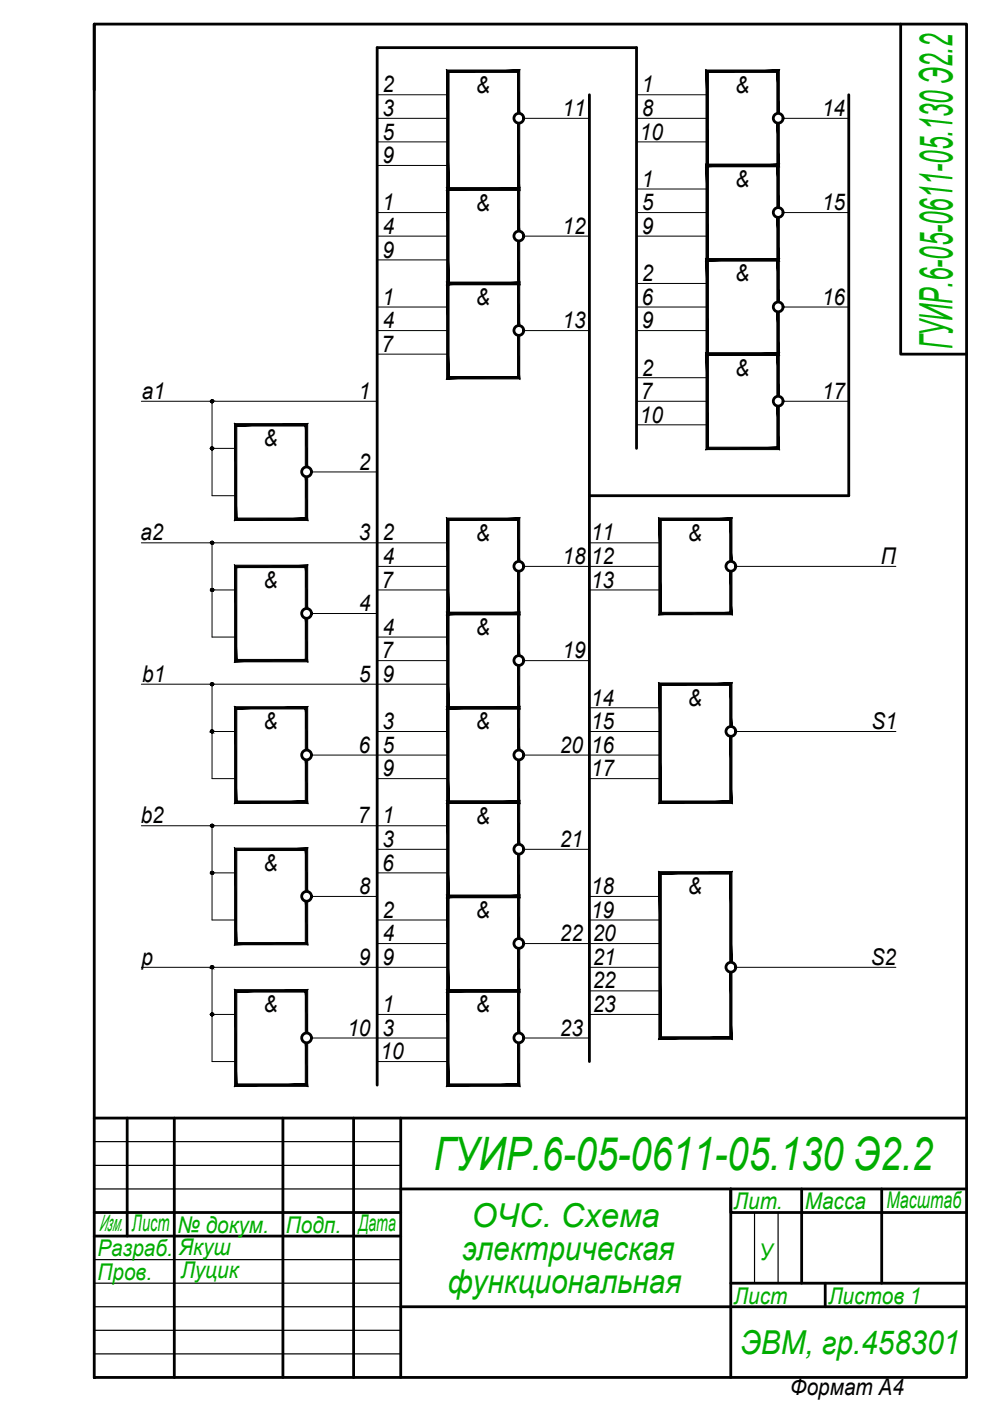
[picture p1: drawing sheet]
<svg xmlns="http://www.w3.org/2000/svg" width="210mm" height="297mm" viewBox="0 0 210 297" stroke-linecap="round" stroke-linejoin="round" font-family="sans-serif">
<!-- layer: 0 -->
<g fill="none" stroke="#000" stroke-width=".59">
<path d="M20 5.1h184.9v286.9h-184.9zM20 5.1v14M191 5.1v70h13.9M125 20.1v205M180 20.1v85h-55M135 95.1v-85h-55v220M20 237.1h184.9M27 237.1v25M37 237.1v54.9M60 237.1v54.9M75 237.1v54.9M85 237.1v54.9"/>
<path d="M20 257.1h65M85 252.1h119.9M170 252.1v20M186.9 252.1v20M204.9 257.1h-50v-5v39.9M20 262.1h65M85 277.1h119.9M154.9 272.1h50M175 272.1v5"/>
<circle cx="110" cy="25.1" r="1.04"/>
<circle cx="165" cy="25.1" r="1.04"/>
<circle cx="110" cy="50" r="1.04"/>
<circle cx="165" cy="45" r="1.04"/>
<circle cx="110" cy="70.1" r="1.04"/>
<circle cx="165" cy="65.1" r="1.04"/>
<circle cx="165" cy="85.1" r="1.04"/>
<circle cx="65" cy="100" r="1.04"/>
<circle cx="65" cy="130.1" r="1.04"/>
<circle cx="110" cy="120.1" r="1.04"/>
<circle cx="155" cy="120.1" r="1.04"/>
<circle cx="110" cy="140" r="1.04"/>
<circle cx="155" cy="155.1" r="1.04"/>
<circle cx="65" cy="160.1" r="1.04"/>
<circle cx="110" cy="160.1" r="1.04"/>
<circle cx="65" cy="190" r="1.04"/>
<circle cx="110" cy="180.1" r="1.04"/>
<circle cx="110" cy="200" r="1.04"/>
<circle cx="155" cy="205.1" r="1.04"/>
<circle cx="65" cy="220.1" r="1.04"/>
<circle cx="110" cy="220.1" r="1.04"/>
</g>
<path d="M20 242h65M20 247.1h65M20 252.1h65M160 257.1v15M165 257.1v15M20 267.1h65M20 272.1h65M20 277.1h65M20 282.1h65M20 287h65" fill="none" stroke="#000" stroke-width=".25"/>
<!-- layer: small -->
<g fill="none" stroke="#000" stroke-width=".21">
<path d="M80 20.1h15M80 25.1h15M80 30.1h15M80 35.1h15M111 25.1h14M135 20.1h14.9v5h-14.9M135 30.1h14.9M165.9 25.1h14.1M80 45.1h15M80 50.1h15M80 55.1h15M111 50.1h14"/>
<path d="M135 45.1h14.9M135 50.1h14.9M135 40.1h14.9M165.9 45.1h14.1M80 65.1h15M80 70.1h15M80 75.1h15M111 70.1h14M135 65.1h14.9M135 70.1h14.9M135 60.1h14.9M165.9 65.1h14.1"/>
<path d="M30 85.1h50M45 85.1v20h5M45 95.1h5M135 85.1h14.9M135 80.1h14.9M135 90.1h14.9M165.9 85.1h14.1M30 115.1h65M45 115.1v20h5M66 100.1h14M125 115.1h15M45 125.1h5"/>
<path d="M66 130.1h14M80 125.1h15M80 135.1h15M80 120.1h15M111 120.1h29M125 125.1h15M156 120.1h33.9M30 145.1h65M45 145.1v20h5M45 155.1h5M80 155.1h15M80 140.1h15"/>
<path d="M111 140.1h14M125 155.1h15M125 150.1h15M156 155.1h33.9M30 175.1h65M45 175.1v20h5M66 160.1h29M80 165.1h15M111 160.1h29M125 165.1h15M45 185.1h5M66 190.1h14"/>
<path d="M80 185.1h15M80 195.1h15M80 180.1h15M111 180.1h14M125 190.1h15M125 195.1h15M30 205.1h65M45 205.1v20h5M45 215.1h5M80 215.1h15M80 200.1h15M111 200.1h29"/>
<path d="M125 205.1h15M125 215.1h15M125 210.1h15M156 205.1h33.9M66 220.1h29M80 225.1h15M111 220.1h14"/>
<circle cx="45" cy="85.1" r=".32"/>
<circle cx="45" cy="95" r=".32"/>
<circle cx="45" cy="115.1" r=".32"/>
<circle cx="45" cy="125.1" r=".32"/>
<circle cx="45" cy="145" r=".32"/>
<circle cx="45" cy="155.1" r=".32"/>
<circle cx="45" cy="175.1" r=".32"/>
<circle cx="45" cy="185" r=".32"/>
<circle cx="45" cy="205.1" r=".32"/>
<circle cx="45" cy="215.1" r=".32"/>
</g>
<g fill="#000" stroke="#000" stroke-width=".21">
<path d="M44.9 84.8h.1zM44.9 94.8h.1zM44.9 114.8h.1zM44.9 124.8h.1zM44.9 144.8h.1zM44.9 154.8h.1zM44.9 174.8h.1zM44.9 184.8h.1zM44.9 204.8h.1zM44.9 214.8h.1z"/>
<path d="M44.9 84.8h.2zM44.9 84.8h.2z"/>
<path d="M44.9 85.4h.1zM44.9 85.4h.1z"/>
<path d="M44.9 94.8h.2zM44.8 94.8h.3z"/>
<path d="M44.9 95.4h.1zM44.9 95.4h.1z"/>
<path d="M44.8 84.8l.4 .1zM44.8 84.8l.4 .1z"/>
<path d="M44.8 85.4h.3zM44.8 85.4h.2z"/>
<path d="M44.8 94.8l.4 .1zM44.8 94.8l.4 .1z"/>
<path d="M44.8 95.4h.3zM44.8 95.4h.2z"/>
<path d="M44.8 84.9h.4zM44.7 84.9h.5z"/>
<path d="M44.8 85.3h.4zM44.8 85.3l.3 .1z"/>
<path d="M44.8 94.9h.4zM44.8 94.9h.4z"/>
<path d="M44.8 95.3h.4zM44.8 95.3l.3 .1z"/>
<path d="M44.7 84.9h.5zM44.7 84.9h.5z"/>
<path d="M44.7 84.9l.6 .1zM44.7 84.9l.6 .1z"/>
<path d="M44.7 85.2l.5 .1zM44.7 85.2l.5 .1z"/>
<path d="M44.7 85.3h.5zM44.7 85.3h.5z"/>
<path d="M44.7 94.9h.5zM44.7 94.9h.5z"/>
<path d="M44.7 94.9l.6 .1zM44.7 94.9l.6 .1z"/>
<path d="M44.7 95.2l.5 .1zM44.7 95.2l.5 .1z"/>
<path d="M44.7 95.3h.5zM44.7 95.3h.5z"/>
<path d="M44.7 85h.6zM44.7 85h.6z"/>
<path d="M44.7 85l.6 .1zM44.7 85l.6 .1z"/>
<path d="M44.7 85.1h.6zM44.7 85.1h.6z"/>
<path d="M44.7 85.1l.6 .1zM44.7 85.1l.6 .1z"/>
<path d="M44.7 85.2h.6zM44.7 85.2h.5z"/>
<path d="M44.7 95h.6zM44.7 95h.6z"/>
<path d="M44.7 95l.6 .1zM44.7 95l.6 .1z"/>
<path d="M44.7 95.1l.6 .1zM44.7 95.1l.6 .1z"/>
<path d="M44.7 95.2h.6zM44.7 95.2h.6z"/>
<path d="M44.7 95.2h.6zM44.7 95.2h.5z"/>
<path d="M44.9 114.8h.2zM44.8 114.8h.3z"/>
<path d="M44.9 115.4h.1zM44.9 115.4h.1z"/>
<path d="M44.8 114.8h.4zM44.8 114.8h.4z"/>
<path d="M44.8 115.3h.3zM44.8 115.3l.2 .1z"/>
<path d="M44.8 114.8l.4 .1zM44.8 114.8l.4 .1z"/>
<path d="M44.8 115.3h.4zM44.8 115.3h.3z"/>
<path d="M44.7 114.9h.5zM44.7 114.9h.5z"/>
<path d="M44.7 114.9l.6 .1zM44.7 114.9l.6 .1z"/>
<path d="M44.7 115.2l.5 .1zM44.7 115.2l.5 .1z"/>
<path d="M44.7 115.3h.5zM44.7 115.3h.5z"/>
<path d="M44.7 115h.6zM44.7 115h.6z"/>
<path d="M44.7 115l.6 .1zM44.7 115l.6 .1z"/>
<path d="M44.7 115.1h.6zM44.7 115.1h.6z"/>
<path d="M44.7 115.1l.6 .1zM44.7 115.1l.6 .1z"/>
<path d="M44.7 115.2h.6zM44.7 115.2h.5z"/>
<path d="M44.9 124.8h.2zM44.8 124.8h.3z"/>
<path d="M44.9 125.4h.1zM44.9 125.4h.1z"/>
<path d="M44.8 124.8h.4zM44.8 124.8h.4z"/>
<path d="M44.8 125.3h.3zM44.8 125.3l.2 .1z"/>
<path d="M44.8 124.8l.4 .1zM44.8 124.8l.4 .1z"/>
<path d="M44.8 125.3h.4zM44.8 125.3h.3z"/>
<path d="M44.7 124.9h.5zM44.7 124.9h.5z"/>
<path d="M44.7 124.9l.6 .1zM44.7 124.9l.6 .1z"/>
<path d="M44.7 125.3h.5zM44.7 125.3h.5z"/>
<path d="M44.7 125.3h.5zM44.7 125.3h.5z"/>
<path d="M44.7 125h.6zM44.7 125h.6z"/>
<path d="M44.7 125l.6 .1zM44.7 125l.6 .1z"/>
<path d="M44.7 125.1h.6zM44.7 125.1h.6z"/>
<path d="M44.7 125.1l.6 .1zM44.7 125.1l.6 .1z"/>
<path d="M44.7 125.2h.6zM44.7 125.2l.5 .1z"/>
<path d="M44.9 144.8h.2zM44.8 144.8h.3z"/>
<path d="M44.9 145.4h.1zM44.9 145.4h.1z"/>
<path d="M44.9 154.8h.2zM44.8 154.8h.3z"/>
<path d="M44.9 155.3h.1zM44.9 155.3l.1 .1z"/>
<path d="M44.8 144.8l.4 .1zM44.8 144.8l.4 .1z"/>
<path d="M44.8 145.4h.3zM44.8 145.4h.2z"/>
<path d="M44.8 154.8h.4zM44.8 154.8h.4z"/>
<path d="M44.8 155.3h.3zM44.8 155.3h.2z"/>
<path d="M44.8 144.9h.4zM44.8 144.9h.4z"/>
<path d="M44.8 145.3h.4zM44.8 145.3l.3 .1z"/>
<path d="M44.8 154.8l.4 .1zM44.8 154.8l.4 .1z"/>
<path d="M44.8 155.3h.4zM44.8 155.3h.3z"/>
<path d="M44.7 144.9h.5zM44.7 144.9h.5z"/>
<path d="M44.7 144.9l.6 .1zM44.7 144.9l.6 .1z"/>
<path d="M44.7 145.2l.5 .1zM44.7 145.2l.5 .1z"/>
<path d="M44.7 145.3h.5zM44.7 145.3h.5z"/>
<path d="M44.7 154.9h.5zM44.7 154.9h.5z"/>
<path d="M44.7 154.9l.6 .1zM44.7 154.9l.6 .1z"/>
<path d="M44.7 155.2l.5 .1zM44.7 155.2l.5 .1z"/>
<path d="M44.7 155.3h.5zM44.7 155.3h.5z"/>
<path d="M44.7 145h.6zM44.7 145h.6z"/>
<path d="M44.7 145l.6 .1zM44.7 145l.6 .1z"/>
<path d="M44.7 145.1h.6zM44.7 145.1h.6z"/>
<path d="M44.7 145.1l.6 .1zM44.7 145.1l.6 .1z"/>
<path d="M44.7 145.2h.6zM44.7 145.2h.5z"/>
<path d="M44.7 155h.6zM44.7 155h.6z"/>
<path d="M44.7 155l.6 .1zM44.7 155l.6 .1z"/>
<path d="M44.7 155.1h.6zM44.7 155.1h.6z"/>
<path d="M44.7 155.1l.6 .1zM44.7 155.1l.6 .1z"/>
<path d="M44.7 155.2h.6zM44.7 155.2h.5z"/>
<path d="M44.9 174.8h.2zM44.9 174.8h.2z"/>
<path d="M44.9 175.4h.1zM44.9 175.4h.1z"/>
<path d="M44.8 174.8h.4zM44.8 174.8h.4z"/>
<path d="M44.8 175.3h.3zM44.8 175.3l.2 .1z"/>
<path d="M44.8 174.8l.4 .1zM44.8 174.8l.4 .1z"/>
<path d="M44.8 175.3h.4zM44.8 175.3h.3z"/>
<path d="M44.7 174.9h.5zM44.7 174.9h.5z"/>
<path d="M44.7 174.9h.6zM44.7 174.9h.6z"/>
<path d="M44.7 175.2l.5 .1zM44.7 175.2l.5 .1z"/>
<path d="M44.7 175.3h.5zM44.7 175.3h.5z"/>
<path d="M44.7 174.9l.6 .1zM44.7 174.9l.6 .1z"/>
<path d="M44.7 175l.6 .1zM44.7 175l.6 .1z"/>
<path d="M44.7 175.1h.6zM44.7 175.1h.6z"/>
<path d="M44.7 175.1l.6 .1zM44.7 175.1l.6 .1z"/>
<path d="M44.7 175.2h.6zM44.7 175.2h.5z"/>
<path d="M44.9 184.8h.2zM44.8 184.8h.3z"/>
<path d="M44.9 185.4h.1zM44.9 185.4h.1z"/>
<path d="M44.8 184.8h.4zM44.8 184.8h.4z"/>
<path d="M44.8 185.3h.3zM44.8 185.3l.2 .1z"/>
<path d="M44.8 184.8l.4 .1zM44.8 184.8l.4 .1z"/>
<path d="M44.8 185.3h.4zM44.8 185.3h.3z"/>
<path d="M44.7 184.9h.5zM44.7 184.9h.5z"/>
<path d="M44.7 184.9l.6 .1zM44.7 184.9l.6 .1z"/>
<path d="M44.7 185.2l.5 .1zM44.7 185.2l.5 .1z"/>
<path d="M44.7 185.3h.5zM44.7 185.3h.5z"/>
<path d="M44.7 185h.6zM44.7 185h.6z"/>
<path d="M44.7 185l.6 .1zM44.7 185l.6 .1z"/>
<path d="M44.7 185.1h.6zM44.7 185.1h.6z"/>
<path d="M44.7 185.1l.6 .1zM44.7 185.1l.6 .1z"/>
<path d="M44.7 185.2h.6zM44.7 185.2h.5z"/>
<path d="M44.9 204.8h.2zM44.8 204.8h.3z"/>
<path d="M44.9 205.3h.1zM44.9 205.3l.1 .1z"/>
<path d="M44.9 214.8h.2zM44.8 214.8h.3z"/>
<path d="M44.9 215.4h.1zM44.9 215.4h.1z"/>
<path d="M44.8 204.8h.4zM44.8 204.8h.4z"/>
<path d="M44.8 205.3h.3zM44.8 205.3h.2z"/>
<path d="M44.8 214.8h.4zM44.8 214.8h.4z"/>
<path d="M44.8 215.3h.3zM44.8 215.3l.2 .1z"/>
<path d="M44.8 204.8l.4 .1zM44.8 204.8l.4 .1z"/>
<path d="M44.8 205.3h.4zM44.8 205.3h.3z"/>
<path d="M44.8 214.8l.4 .1zM44.8 214.8l.4 .1z"/>
<path d="M44.8 215.3h.4zM44.8 215.3h.3z"/>
<path d="M44.7 204.9h.5zM44.7 204.9h.5z"/>
<path d="M44.7 204.9l.6 .1zM44.7 204.9l.6 .1z"/>
<path d="M44.7 205.2l.5 .1zM44.7 205.2l.5 .1z"/>
<path d="M44.7 205.3h.5zM44.7 205.3h.5z"/>
<path d="M44.7 214.9h.5zM44.7 214.9h.5z"/>
<path d="M44.7 214.9l.6 .1zM44.7 214.9l.6 .1z"/>
<path d="M44.7 215.2l.5 .1zM44.7 215.2l.5 .1z"/>
<path d="M44.7 215.3h.5zM44.7 215.3h.5z"/>
<path d="M44.7 205h.6zM44.7 205h.6z"/>
<path d="M44.7 205l.6 .1zM44.7 205l.6 .1z"/>
<path d="M44.7 205.1h.6zM44.7 205.1h.6z"/>
<path d="M44.7 205.1l.6 .1zM44.7 205.1l.6 .1z"/>
<path d="M44.7 205.2h.6zM44.7 205.2h.5z"/>
<path d="M44.7 215h.6zM44.7 215h.6z"/>
<path d="M44.7 215l.6 .1zM44.7 215l.6 .1z"/>
<path d="M44.7 215.1h.6zM44.7 215.1h.6z"/>
<path d="M44.7 215.1l.6 .1zM44.7 215.1l.6 .1z"/>
<path d="M44.7 215.2h.6zM44.7 215.2h.5z"/>
</g>
<!-- layer: 0 -->
<g fill="#000" stroke="#000" stroke-width=".21">
<path d="M109.7 26.1l.5 14.2v-14.2zM109.7 26.1l.5 14.2-.5-.5zM94.7 40.3h15.5l-.5-.5zM94.7 40.3l.5-.5h14.5zM94.7 14.8v25.5l.5-.5zM94.7 14.8l.5 .6v24.4zM94.7 14.8l.5 .6 15-.6zM95.2 15.4l15-.6-.5 .6zM110.2 14.8l-.5 .6 .5 8.7zM109.7 15.4l.5 8.7h-.5z"/>
<path d="M164.7 26.1l.5 9.2v-9.2zM164.7 26.1l.5 9.2-.5-.5zM149.7 35.3h15.5l-.5-.5zM150.2 34.8h14.5l-15 .5zM149.7 14.8v20.5l.5-.5zM149.7 14.8l.5 .6v19.4zM149.7 14.8l.5 .6 15-.6zM150.2 15.4l15-.6-.5 .6zM165.2 14.8l-.5 .6 .5 8.7zM164.7 15.4l.5 8.7h-.5z"/>
<path d="M109.7 51.1l.5 9.3v-9.3zM109.7 51.1l.5 9.3-.5-.6zM94.7 60.4h15.5l-.5-.6zM94.7 60.4l.5-.6h14.5zM94.7 39.8v20.6l.5-.6zM94.7 39.8l.5 .5v19.5zM94.7 39.8l.5 .5 15-.5zM95.2 40.3l15-.5-.5 .5zM110.2 39.8l-.5 .5 .5 8.8zM109.7 40.3l.5 8.8h-.5z"/>
<path d="M164.7 46.1l.5 9.2v-9.2zM164.7 46.1l.5 9.2-.5-.5zM149.7 55.3h15.5l-.5-.5zM149.7 55.3l.5-.5h14.5zM149.7 34.8v20.5l.5-.5zM149.7 34.8l.5 .5v19.5zM149.7 34.8l.5 .5 15-.5zM150.2 35.3l15-.5-.5 .5zM165.2 34.8l-.5 .5 .5 8.8zM164.7 35.3l.5 8.8h-.5z"/>
<path d="M109.7 71.1l.5 9.2v-9.2zM109.7 71.1l.5 9.2-.5-.5zM94.7 80.3h15.5l-.5-.5zM94.7 80.3l.5-.5h14.5zM94.7 59.8v20.5l.5-.5zM94.7 59.8l.5 .6v19.4zM94.7 59.8l.5 .6 15-.6zM95.2 60.4l15-.6-.5 .6zM110.2 59.8l-.5 .6 .5 8.7zM109.7 60.4l.5 8.7h-.5z"/>
<path d="M164.7 66.1l.5 9.2v-9.2zM164.7 66.1l.5 9.2-.5-.5zM149.7 75.3h15.5l-.5-.5zM149.7 75.3l.5-.5h14.5zM149.7 54.8v20.5l.5-.5zM149.7 54.8l.5 .5v19.5zM149.7 54.8l.5 .5 15-.5zM150.2 55.3l15-.5-.5 .5zM164.7 55.3l.5 8.8v-9.3zM164.7 55.3l.5 8.8h-.5z"/>
<path d="M164.7 86.1l.5 9.2v-9.2zM164.7 86.1l.5 9.2-.5-.5zM149.7 95.3h15.5l-.5-.5zM150.2 94.8h14.5l-15 .5zM149.7 74.8v20.5l.5-.5zM149.7 74.8l.5 .5v19.5zM149.7 74.8l.5 .5 15-.5zM150.2 75.3l15-.5-.5 .5zM164.7 75.3l.5 8.8v-9.3zM164.7 75.3l.5 8.8h-.5z"/>
<path d="M64.7 101.1l.5 9.2v-9.2zM64.7 101.1l.5 9.2-.5-.5zM49.7 110.3h15.5l-.5-.5zM50.2 109.8h14.5l-15 .5zM49.7 89.8v20.5l.5-.5zM49.7 89.8l.5 .5v19.5zM49.7 89.8l.5 .5 15-.5zM50.2 90.3l15-.5-.5 .5zM65.2 89.8l-.5 .5 .5 8.7zM64.7 90.3l.5 8.7h-.5z"/>
<path d="M64.7 131.1l.5 9.2v-9.2zM64.7 131.1l.5 9.2-.5-.5zM49.7 140.3h15.5l-.5-.5zM50.2 139.8h14.5l-15 .5zM49.7 119.8v20.5l.5-.5zM49.7 119.8l.5 .5v19.5zM49.7 119.8l.5 .5 15-.5zM50.2 120.3l15-.5-.5 .5zM64.7 120.3l.5 8.8v-9.3zM64.7 120.3l.5 8.8h-.5z"/>
<path d="M109.7 121.1l.5 9.2v-9.2zM109.7 121.1l.5 9.2-.5-.5zM94.7 130.3h15.5l-.5-.5zM94.7 130.3l.5-.5h14.5zM94.7 109.8v20.5l.5-.5zM94.7 109.8l.5 .5v19.5zM94.7 109.8l.5 .5 15-.5zM95.2 110.3l15-.5-.5 .5zM110.2 109.8l-.5 .5 .5 8.8zM109.7 110.3l.5 8.8h-.5z"/>
<path d="M154.7 121.1l.5 9.2v-9.2zM154.7 121.1l.5 9.2-.5-.5zM139.7 130.3h15.5l-.5-.5zM139.7 130.3l.5-.5h14.5zM139.7 109.8v20.5l.5-.5zM139.7 109.8l.5 .5v19.5zM139.7 109.8l.5 .5 15-.5zM140.2 110.3l15-.5-.5 .5zM155.2 109.8l-.5 .5 .5 8.8zM154.7 110.3l.5 8.8h-.5z"/>
<path d="M109.7 141.1l.5 9.2v-9.2zM109.7 141.1l.5 9.2-.5-.5zM94.7 150.3h15.5l-.5-.5zM94.7 150.3l.5-.5h14.5zM94.7 129.8v20.5l.5-.5zM94.7 129.8l.5 .5v19.5zM94.7 129.8l.5 .5 15-.5zM95.2 130.3l15-.5-.5 .5zM110.2 129.8l-.5 .5 .5 8.8zM109.7 130.3l.5 8.8h-.5z"/>
<path d="M154.7 156.1l.5 14.2v-14.2zM154.7 156.1l.5 14.2-.5-.5zM139.7 170.3h15.5l-.5-.5zM139.7 170.3l.5-.5h14.5zM139.7 144.8v25.5l.5-.5zM139.7 144.8l.5 .5v24.5zM139.7 144.8l.5 .5 15-.5zM140.2 145.3l15-.5-.5 .5zM155.2 144.8l-.5 .5 .5 8.8zM154.7 145.3l.5 8.8h-.5z"/>
<path d="M64.7 161.1l.5 9.2v-9.2zM64.7 161.1l.5 9.2-.5-.5zM49.7 170.3h15.5l-.5-.5zM50.2 169.8h14.5l-15 .5zM49.7 149.8v20.5l.5-.5zM49.7 149.8l.5 .5v19.5zM49.7 149.8l.5 .5 15-.5zM50.2 150.3l15-.5-.5 .5zM64.7 150.3l.5 8.7v-9.2zM64.7 150.3l.5 8.7h-.5z"/>
<path d="M109.7 161.1l.5 9.2v-9.2zM109.7 161.1l.5 9.2-.5-.5zM94.7 170.3h15.5l-.5-.5zM94.7 170.3l.5-.5h14.5zM94.7 149.8v20.5l.5-.5zM94.7 149.8l.5 .5v19.5zM94.7 149.8l.5 .5 15-.5zM95.2 150.3l15-.5-.5 .5zM110.2 149.8l-.5 .5 .5 8.7zM109.7 150.3l.5 8.7h-.5z"/>
<path d="M64.7 191.1l.5 9.2v-9.2zM64.7 191.1l.5 9.2-.5-.5zM49.7 200.3h15.5l-.5-.5zM49.7 200.3l.5-.5h14.5zM49.7 179.8v20.5l.5-.5zM49.7 179.8l.5 .5v19.5zM49.7 179.8l.5 .5 15-.5zM50.2 180.3l15-.5-.5 .5zM64.7 180.3l.5 8.7v-9.2zM64.7 180.3l.5 8.7h-.5z"/>
<path d="M109.7 181.1l.5 9.2v-9.2zM109.7 181.1l.5 9.2-.5-.5zM94.7 190.3h15.5l-.5-.5zM94.7 190.3l.5-.5h14.5zM94.7 169.8v20.5l.5-.5zM94.7 169.8l.5 .5v19.5zM94.7 169.8l.5 .5 15-.5zM95.2 170.3l15-.5-.5 .5zM110.2 169.8l-.5 .5 .5 8.8zM109.7 170.3l.5 8.8h-.5z"/>
<path d="M109.7 201.1l.5 9.2v-9.2zM109.7 201.1l.5 9.2-.5-.5zM94.7 210.3h15.5l-.5-.5zM94.7 210.3l.5-.5h14.5zM94.7 189.8v20.5l.5-.5zM94.7 189.8l.5 .5v19.5zM94.7 189.8l.5 .5 15-.5zM95.2 190.3l15-.5-.5 .5zM110.2 189.8l-.5 .5 .5 8.7zM109.7 190.3l.5 8.7h-.5z"/>
<path d="M154.7 206.1l.5 14.2v-14.2zM154.7 206.1l.5 14.2-.5-.5zM139.7 220.3h15.5l-.5-.5zM139.7 220.3l.5-.5h14.5zM139.7 184.8v35.5l.5-.5zM139.7 184.8l.5 .5v34.5zM139.7 184.8l.5 .5 15-.5zM140.2 185.3l15-.5-.5 .5zM155.2 184.8l-.5 .5 .5 18.8zM154.7 185.3l.5 18.8h-.5z"/>
<path d="M64.7 221.1l.5 9.2v-9.2zM64.7 221.1l.5 9.2-.5-.5zM49.7 230.3h15.5l-.5-.5zM50.2 229.8h14.5l-15 .5zM49.7 209.8v20.5l.5-.5zM49.7 209.8l.5 .5v19.5zM49.7 209.8l.5 .5 15-.5zM50.2 210.3l15-.5-.5 .5zM65.2 209.8l-.5 .5 .5 8.8zM64.7 210.3l.5 8.8h-.5z"/>
<path d="M109.7 221.1l.5 9.2v-9.2zM109.7 221.1l.5 9.2-.5-.5zM94.7 230.3h15.5l-.5-.5zM94.7 230.3l.5-.5h14.5zM94.7 209.8v20.5l.5-.5zM94.7 209.8l.5 .5v19.5zM94.7 209.8l.5 .5 15-.5zM95.2 210.3l15-.5-.5 .5zM110.2 209.8l-.5 .5 .5 8.8zM109.7 210.3l.5 8.8h-.5z"/>
</g>
<g font-size="9.8" fill="#00ad00">
<text x="202" y="74.1" transform="rotate(-90 202 74.1)">ГУИР.6-05-0611-05.130 Э2.2</text>
<text x="91.9" y="248.1">ГУИР.6-05-0611-05.130 Э2.2</text>
</g>
<g font-size="7" fill="#00ad00">
<text x="99.9" y="260.1">ОЧС. Схема</text>
<text x="98" y="267.1">электрическая</text>
<text x="95" y="274.1">функциональная</text>
<text x="157" y="287">ЭВМ, гр.458301</text>
</g>
<g font-size="4.9">
<text x="81.1" y="19.6">2</text>
<text x="100.9" y="19.6">&amp;</text>
<text x="136.1" y="19.6">1</text>
<text x="155.9" y="19.6">&amp;</text>
<text x="81.1" y="29.6">5</text>
<text x="81.1" y="24.6">3</text>
<text x="119.3" y="24.6">11</text>
<text x="135.7" y="29.6">10</text>
<text x="136.1" y="24.6">8</text>
<text x="174.3" y="24.6">14</text>
<text x="81.1" y="34.6">9</text>
<text x="136.1" y="39.6">1</text>
<text x="155.9" y="39.7">&amp;</text>
<text x="81.1" y="44.6">1</text>
<text x="100.9" y="44.6">&amp;</text>
<text x="136.1" y="44.6">5</text>
<text x="174.3" y="44.6">15</text>
<text x="81.2" y="49.6">4</text>
<text x="119.3" y="49.6">12</text>
<text x="136.1" y="49.6">9</text>
<text x="81.1" y="54.6">9</text>
<text x="136.1" y="59.6">2</text>
<text x="155.9" y="59.6">&amp;</text>
<text x="81.1" y="64.6">1</text>
<text x="100.9" y="64.6">&amp;</text>
<text x="136" y="64.6">6</text>
<text x="174.3" y="64.6">16</text>
<text x="81.2" y="69.6">4</text>
<text x="119.3" y="69.6">13</text>
<text x="136.1" y="69.6">9</text>
<text x="80.9" y="74.6">7</text>
<text x="136.1" y="79.6">2</text>
<text x="155.9" y="79.7">&amp;</text>
<text x="30.1" y="84.6">a1</text>
<text x="76.1" y="84.6">1</text>
<text x="135.7" y="89.6">10</text>
<text x="135.9" y="84.6">7</text>
<text x="174.3" y="84.6">17</text>
<text x="55.9" y="94.6">&amp;</text>
<text x="76.1" y="99.6">2</text>
<text x="29.8" y="114.6">a2</text>
<text x="76.1" y="114.6">3</text>
<text x="81.1" y="114.6">2</text>
<text x="81.2" y="119.6">4</text>
<text x="100.9" y="114.6">&amp;</text>
<text x="119.3" y="119.6">18</text>
<text x="125.3" y="114.6">11</text>
<text x="125.3" y="119.6">12</text>
<text x="145.8" y="114.6">&amp;</text>
<text x="186.8" y="119.6">П</text>
<text x="55.9" y="124.7">&amp;</text>
<text x="80.9" y="124.6">7</text>
<text x="125.3" y="124.6">13</text>
<text x="76.2" y="129.6">4</text>
<text x="81.2" y="134.6">4</text>
<text x="100.9" y="134.6">&amp;</text>
<text x="80.9" y="139.6">7</text>
<text x="119.3" y="139.6">19</text>
<text x="30.1" y="144.6">b1</text>
<text x="76.1" y="144.6">5</text>
<text x="81.1" y="144.6">9</text>
<text x="125.3" y="149.6">14</text>
<text x="145.8" y="149.6">&amp;</text>
<text x="55.9" y="154.6">&amp;</text>
<text x="81.1" y="154.6">3</text>
<text x="100.9" y="154.6">&amp;</text>
<text x="125.3" y="154.6">15</text>
<text x="184.8" y="154.6">S1</text>
<text x="76" y="159.6">6</text>
<text x="81.1" y="159.6">5</text>
<text x="118.7" y="159.6">20</text>
<text x="125.3" y="159.6">16</text>
<text x="81.1" y="164.6">9</text>
<text x="125.3" y="164.6">17</text>
<text x="29.8" y="174.6">b2</text>
<text x="75.9" y="174.6">7</text>
<text x="81.1" y="174.6">1</text>
<text x="81.1" y="179.6">3</text>
<text x="100.9" y="174.7">&amp;</text>
<text x="118.7" y="179.6">21</text>
<text x="55.9" y="184.6">&amp;</text>
<text x="81" y="184.6">6</text>
<text x="76.1" y="189.6">8</text>
<text x="125.3" y="189.6">18</text>
<text x="145.8" y="189.6">&amp;</text>
<text x="81.1" y="194.6">2</text>
<text x="100.9" y="194.6">&amp;</text>
<text x="125.3" y="194.6">19</text>
<text x="81.2" y="199.6">4</text>
<text x="118.7" y="199.6">22</text>
<text x="125.7" y="199.6">20</text>
<text x="30" y="204.6">p</text>
<text x="76.1" y="204.6">9</text>
<text x="81.1" y="204.6">9</text>
<text x="125.7" y="204.6">21</text>
<text x="125.7" y="209.6">22</text>
<text x="184.6" y="204.6">S2</text>
<text x="55.9" y="214.6">&amp;</text>
<text x="81.1" y="214.6">1</text>
<text x="100.9" y="214.6">&amp;</text>
<text x="125.7" y="214.6">23</text>
<text x="73.7" y="219.6">10</text>
<text x="81.1" y="219.6">3</text>
<text x="118.7" y="219.6">23</text>
<text x="80.7" y="224.6">10</text>
<text x="167.6" y="295.8">Формат А4</text>
</g>
<g font-size="4.9" fill="#00ad00">
<text x="155.6" y="256.4">Лит.</text>
<text x="170.6" y="256.4">Масса</text>
<text x="188" y="256.1">Масштаб</text>
<text x="21" y="261.1">Изм.</text>
<text x="28" y="261.1">Лист</text>
<text x="37.6" y="261.4">№ докум.</text>
<text x="60.6" y="261.4">Подп.</text>
<text x="76" y="261.1">Дата</text>
<text x="20.7" y="266.3">Разраб.</text>
<text x="38" y="266.1">Якуш</text>
<text x="161" y="267.1">У</text>
<text x="20.7" y="271.3">Пров.</text>
<text x="38.3" y="271">Луцик</text>
<text x="155.6" y="276.4">Лист</text>
<text x="175.6" y="276.4">Листов 1</text>
</g>
</svg>
